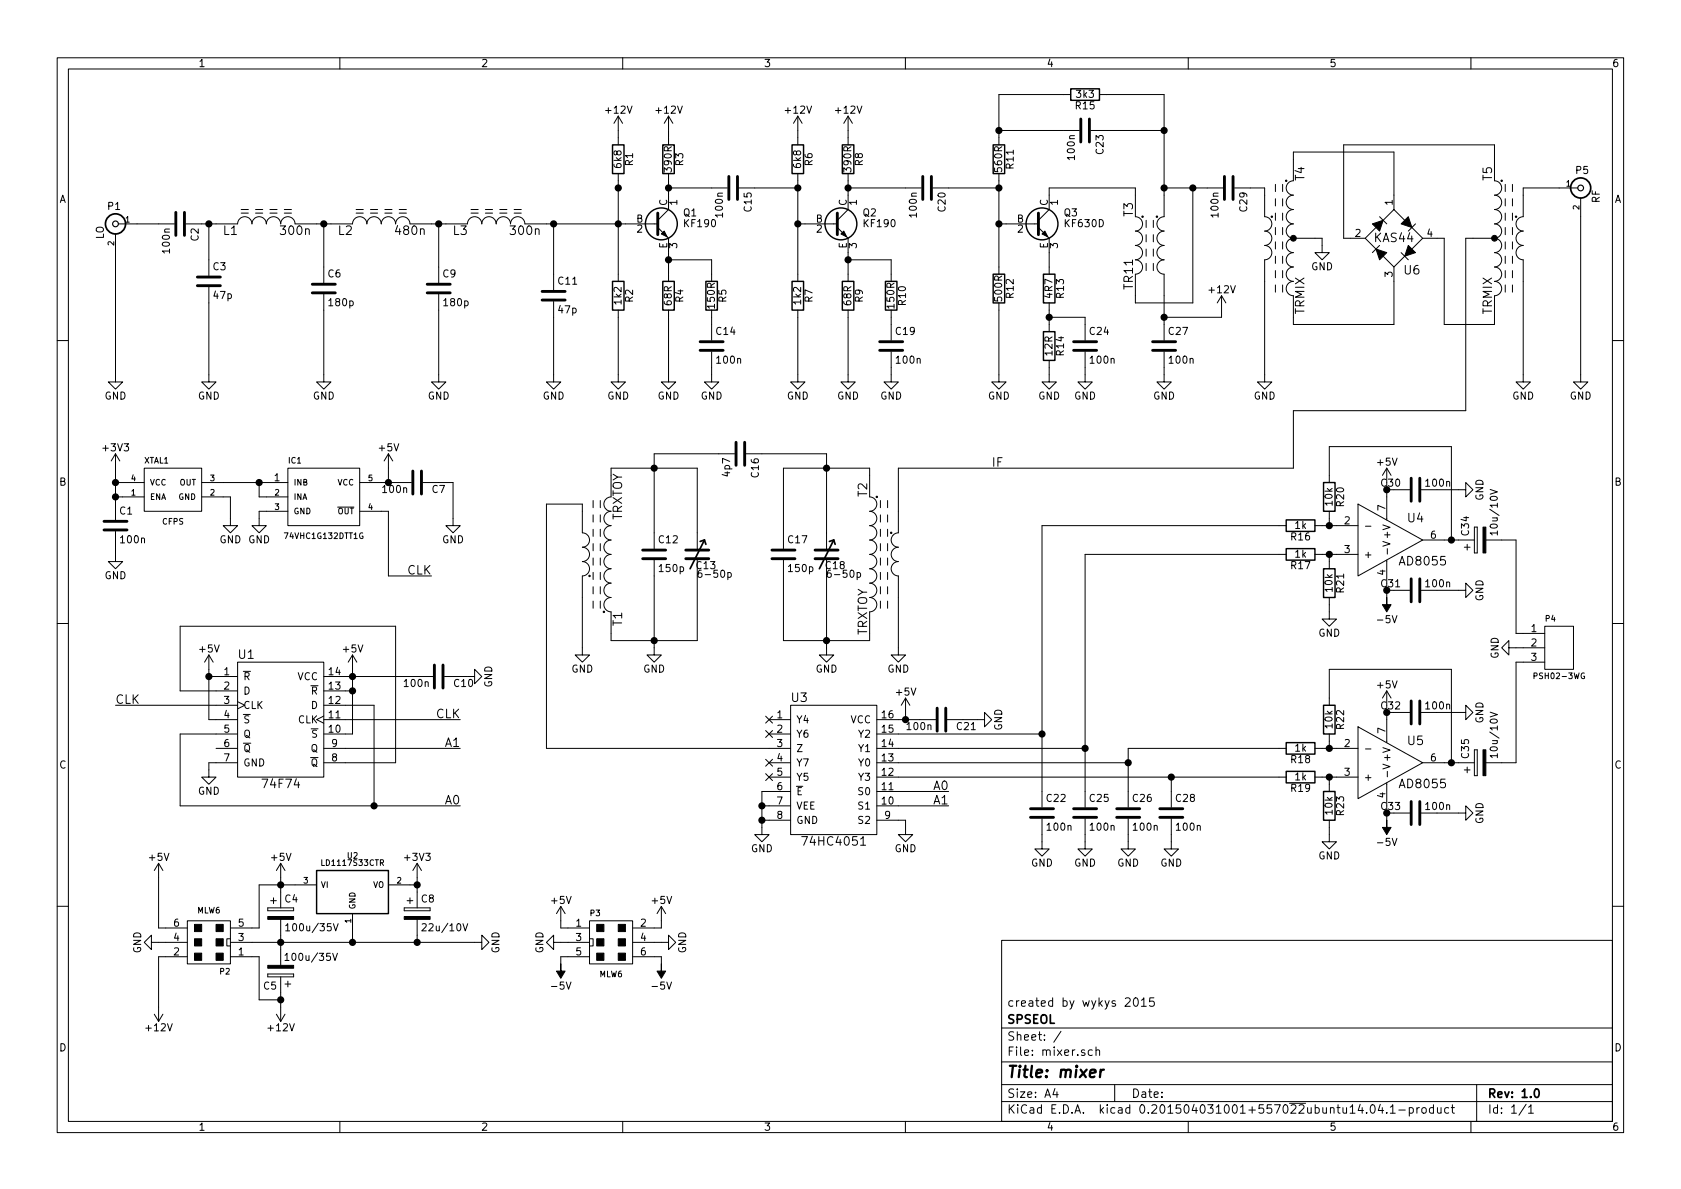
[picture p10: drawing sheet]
<svg xmlns="http://www.w3.org/2000/svg" width="297mm" height="210mm" viewBox="0 0 297 210" stroke-linecap="round" stroke-linejoin="round" font-family="sans-serif">
<g fill="none" stroke="#000" stroke-width=".18">
<path d="M10.1 10.2h276.8v189.8h-276.8zM12.1 12.2h272.8v185.9h-272.8zM60 10.2v2M110 10.2v2M160 10.2v2M189.2 16.7h-12.7v8.9M194.3 16.7h11.4v21.6a1.27 1.27 0 0 0-1.3 1.2 1.27 1.27 0 0 0 1.3 1.3 1.27 1.27 0 0 0-1.3 1.3 1.27 1.27 0 0 0 1.3 1.3 1.27 1.27 0 0 0-1.3 1.2 1.27 1.27 0 0 0 1.3 1.3 1.27 1.27 0 0 0-1.3 1.3 1.27 1.27 0 0 0 1.3 1.2v11.7M209.9 10.2v2M259.9 10.2v2M20.9 39.5h9.9M32.8 39.5h9.2v-.1a1.27 1.27 0 0 1 1.3-1.1 1.27 1.27 0 0 1 1.2 1.2 1.27 1.27 0 0 1 1.3-1.2 1.27 1.27 0 0 1 1.3 1.2 1.27 1.27 0 0 1 1.2-1.2 1.27 1.27 0 0 1 1.3 1.2 1.27 1.27 0 0 1 1.3-1.2 1.27 1.27 0 0 1 1.2 1.2h10.2v-.1a1.27 1.27 0 0 1 1.3-1.1 1.27 1.27 0 0 1 1.2 1.2 1.27 1.27 0 0 1 1.3-1.2 1.27 1.27 0 0 1 1.3 1.2 1.27 1.27 0 0 1 1.2-1.2 1.27 1.27 0 0 1 1.3 1.2 1.27 1.27 0 0 1 1.3-1.2 1.27 1.27 0 0 1 1.2 1.2h10.2v-.1a1.27 1.27 0 0 1 1.3-1.1 1.27 1.27 0 0 1 1.2 1.2 1.27 1.27 0 0 1 1.3-1.2 1.27 1.27 0 0 1 1.3 1.2 1.27 1.27 0 0 1 1.2-1.2 1.27 1.27 0 0 1 1.3 1.2 1.27 1.27 0 0 1 1.3-1.2 1.27 1.27 0 0 1 1.2 1.2h23.5M36.9 39.5v9.2"/>
<path d="M42.6 37.6h1.3M42.6 37h1.3M45.2 37.6h1.2M45.2 37h1.2M47.7 37.6h1.3M47.7 37h1.3M50.2 37.6h1.3M50.2 37h1.3M57.2 39.5v10.4M62.9 37.6h1.3M62.9 37h1.3M65.5 37.6h1.2"/>
<path d="M65.5 37h1.2M68 37.6h1.3M68 37h1.3M70.5 37.6h1.3M70.5 37h1.3M77.5 39.5v10.4M83.2 37.6h1.3M83.2 37h1.3M85.8 37.6h1.2M85.8 37h1.2M88.3 37.6h1.3M88.3 37h1.3"/>
<path d="M90.8 37.6h1.3M90.8 37h1.3M97.8 39.5v11.7M109.2 20.5v5.1M109.2 30.7v19M109.2 20.5l-.7 1.3M109.2 20.5l.8 1.3M118.1 33.2h10.4M118.1 30.7v6.3l-1.9 1.9M118.1 20.5v5.1M118.1 20.5l-.7 1.3M118.1 20.5l.8 1.3"/>
<path d="M130.6 33.2h10.4M141 39.5h6.9M141 20.5v5.1M141 30.7v19M141 20.5l-.8 1.3M141 20.5l.7 1.3M149.8 33.2h13M149.8 30.7v6.3l-1.9 1.9M149.8 20.5v5.1M149.8 20.5l-.7 1.3M149.8 20.5l.8 1.3M164.8 33.2h11.7"/>
<path d="M176.5 39.5h7M176.5 30.7v17.7M176.5 23h14.2M192.7 23h13M202.5 38.9v1.3M203.8 38.9v1.3M205.7 33.2h10.4M210.8 33.2v20.3h-10.2v-5.1a1.27 1.27 0 0 0 1.3-1.2 1.27 1.27 0 0 0-1.3-1.3 1.27 1.27 0 0 0 1.3-1.3 1.27 1.27 0 0 0-1.3-1.2 1.27 1.27 0 0 0 1.3-1.3 1.27 1.27 0 0 0-1.3-1.3 1.27 1.27 0 0 0 1.3-1.3 1.27 1.27 0 0 0-1.3-1.2v-5.1h-15.2v3.8l-1.9 1.9M218.1 33.2h5.3v5.1a1.27 1.27 0 0 1 1.3 1.2 1.27 1.27 0 0 1-1.3 1.3 1.27 1.27 0 0 1 1.3 1.3 1.27 1.27 0 0 1-1.3 1.3 1.27 1.27 0 0 1 1.3 1.2 1.27 1.27 0 0 1-1.3 1.3v21.6h1.3l-1.3 1.2-1.2-1.2h1.2M225.3 32.6v1.2M225.3 35.1v1.3M225.3 37.6v1.3"/>
<path d="M226.6 32.6v1.2M226.6 35.1v1.3M226.6 37.6v1.3M243.7 38.3l1.3 1.2M246.3 37v-10.1h-17.8v5a1.27 1.27 0 0 0-1.3 1.3 1.27 1.27 0 0 0 1.3 1.3 1.27 1.27 0 0 0-1.3 1.2 1.27 1.27 0 0 0 1.3 1.3 1.27 1.27 0 0 0-1.3 1.3 1.27 1.27 0 0 0 1.3 1.2 1.27 1.27 0 0 0-1.3 1.3 1.27 1.27 0 0 0 1.3 1.3M250.1 39.5l-1.3 1.3M266 32.6v1.2M266 35.1v1.3M266 37.6v1.3M267.2 32.6v1.2M267.2 35.1v1.3M267.2 37.6v1.3"/>
<path d="M278.8 33.2h-9.7v5.1a1.27 1.27 0 0 0-1.2 1.2 1.27 1.27 0 0 0 1.2 1.3 1.27 1.27 0 0 0-1.2 1.3 1.27 1.27 0 0 0 1.2 1.3 1.27 1.27 0 0 0-1.2 1.2 1.27 1.27 0 0 0 1.2 1.3v21.6h1.3l-1.3 1.2-1.2-1.2h1.2M279.3 35v32.5h1.2l-1.2 1.2-1.3-1.2h1.3M20.4 41.3v26.2h1.3l-1.3 1.2-1.3-1.2h1.3M36.9 50.7v16.8h1.3l-1.3 1.2-1.3-1.2h1.3M57.2 52v15.5h1.3l-1.3 1.2-1.3-1.2h1.3M77.5 52v15.5h1.3l-1.3 1.2-1.3-1.2h1.3M97.8 53.2v14.3h1.3l-1.3 1.2-1.3-1.2h1.3M109.2 54.8v12.7h1.3l-1.3 1.2-1.2-1.2h1.2M116.2 40.2l1.9 1.9v7.6M118.1 54.8v12.7h1.3l-1.3 1.2-1.3-1.2h1.3M118.1 45.9h7.6v3.8M125.7 54.8v5.3"/>
<path d="M141 54.8v12.7h1.2l-1.2 1.2-1.3-1.2h1.3M147.9 40.2l1.9 1.9v7.6M149.8 54.8v12.7h1.3l-1.3 1.2-1.2-1.2h1.2M149.8 45.9h7.7v3.8M157.5 54.8v5.3M176.5 53.5v14h1.3l-1.3 1.2-1.3-1.2h1.3M183.5 40.2l1.9 1.9v6.3M185.4 53.5v5.1M185.4 56h6.3v4.1M202.5 41.4v1.3M202.5 44v1.3M202.5 46.5v1.3"/>
<path d="M203.8 41.4v1.3M203.8 44v1.3M203.8 46.5v1.3M215.8 52.2l-.7 1.3M215.8 52.2v3.8h-10.1M215.8 52.2l.8 1.3M225.3 40.2v1.2M225.3 42.7v1.3M225.3 45.3v1.2M225.3 47.8v1.3M225.3 50.3v1.3M226.6 40.2v1.2"/>
<path d="M226.6 42.7v1.3M226.6 45.3v1.2M226.6 47.8v1.3M226.6 50.3v1.3M228.5 42.1a1.27 1.27 0 0 0-1.3 1.3 1.27 1.27 0 0 0 1.3 1.2 1.27 1.27 0 0 0-1.3 1.3 1.27 1.27 0 0 0 1.3 1.3 1.27 1.27 0 0 0-1.3 1.2 1.27 1.27 0 0 0 1.3 1.3 1.27 1.27 0 0 0-1.3 1.3 1.27 1.27 0 0 0 1.3 1.2v5.1h17.8v-10.1M228.5 42.1h5.1v2.5h1.3l-1.3 1.3-1.3-1.3h1.3M241.2 42.1l5.1-5.1 5.1 5.1-5.1 5.1zM241.2 42.1h-3.8v-16.5h26.6v6.3a1.27 1.27 0 0 1 1.3 1.3 1.27 1.27 0 0 1-1.3 1.3 1.27 1.27 0 0 1 1.3 1.2 1.27 1.27 0 0 1-1.3 1.3 1.27 1.27 0 0 1 1.3 1.3 1.27 1.27 0 0 1-1.3 1.2 1.27 1.27 0 0 1 1.3 1.3 1.27 1.27 0 0 1-1.3 1.3M243.7 43.4l-1.2 1.2M247.6 44.6l1.2 1.3M251.4 42.1h3.8v15.2h8.8v-5.1a1.27 1.27 0 0 0 1.3-1.2 1.27 1.27 0 0 0-1.3-1.3 1.27 1.27 0 0 0 1.3-1.3 1.27 1.27 0 0 0-1.3-1.2 1.27 1.27 0 0 0 1.3-1.3 1.27 1.27 0 0 0-1.3-1.3 1.27 1.27 0 0 0 1.3-1.2 1.27 1.27 0 0 0-1.3-1.3M264 42.1h-5v30.4h-30.5v10.2h-69.8v11.4a1.27 1.27 0 0 0-1.2 1.3 1.27 1.27 0 0 0 1.2 1.2 1.27 1.27 0 0 0-1.2 1.3 1.27 1.27 0 0 0 1.2 1.3 1.27 1.27 0 0 0-1.2 1.3 1.27 1.27 0 0 0 1.2 1.2v14h1.3l-1.3 1.3-1.2-1.3h1.2"/>
<path d="M266 40.2v1.2M266 42.7v1.3M266 45.3v1.2M266 47.8v1.3M266 50.3v1.3M267.2 40.2v1.2M267.2 42.7v1.3M267.2 45.3v1.2M267.2 47.8v1.3M267.2 50.3v1.3M10.1 60.2h2M125.7 62.1v5.4h1.3l-1.3 1.2-1.2-1.2h1.2"/>
<path d="M157.5 62.1v5.4h1.2l-1.2 1.2-1.3-1.2h1.3M185.4 63.7v3.8h1.2l-1.2 1.2-1.3-1.2h1.3M191.7 62.1v5.4h1.3l-1.3 1.2-1.3-1.2h1.3M205.7 62.1v5.4h1.2l-1.2 1.2-1.3-1.2h1.3M284.9 60.2h2M20.4 93.9v5.3h1.3l-1.3 1.3-1.3-1.3h1.3M20.4 80.2v11.6M20.4 87.8h5.1M20.4 85.2h5.1M20.4 80.2l-.8 1.2M20.4 80.2l.8 1.2M25.5 82.7h10.1v7.6h-10.1z"/>
<path d="M35.6 87.8h5.1v5h1.3l-1.3 1.3-1.3-1.3h1.3M35.6 85.2h15.3M45.8 85.2v2.6h5.1M50.9 82.7h12.7v10.1h-12.7zM50.9 90.3h-5.1v2.5h1.3l-1.3 1.3-1.3-1.3h1.3M59.6 89.6h2.9M63.6 85.2h3.8M63.6 90.3h5v11.4h7.6M68.6 80.2l-.7 1.2M68.6 80.2v5M68.6 80.2l.8 1.2M69.9 85.2h2.8"/>
<path d="M74.7 85.2h5.3v7.6h1.3l-1.3 1.3-1.2-1.3h1.2M104.8 88.4v1.3M104.8 90.9v1.3M104.8 93.5v1.2M104.8 96v1.3M104.8 98.6v1.2M106.1 88.4v1.3M106.1 90.9v1.3M106.1 93.5v1.2M106.1 96v1.3M106.1 98.6v1.2M115.6 98.9v16.8h1.2l-1.2 1.3-1.3-1.3h1.3"/>
<path d="M123.2 97.2v-14.5h-15.2v5.1a1.27 1.27 0 0 0-1.3 1.2 1.27 1.27 0 0 0 1.3 1.3 1.27 1.27 0 0 0-1.3 1.3 1.27 1.27 0 0 0 1.3 1.2 1.27 1.27 0 0 0-1.3 1.3 1.27 1.27 0 0 0 1.3 1.3 1.27 1.27 0 0 0-1.3 1.2 1.27 1.27 0 0 0 1.3 1.3 1.27 1.27 0 0 0-1.3 1.3 1.27 1.27 0 0 0 1.3 1.3 1.27 1.27 0 0 0-1.3 1.2 1.27 1.27 0 0 0 1.3 1.3 1.27 1.27 0 0 0-1.3 1.3 1.27 1.27 0 0 0 1.3 1.2 1.27 1.27 0 0 0-1.3 1.3 1.27 1.27 0 0 0 1.3 1.3v5h15.2v-14.4M129.8 80.2h-14.2v16.7M131.8 80.2h14.2v17M138.4 96.9v-14.2h15.2v5.1a1.27 1.27 0 0 1 1.3 1.2 1.27 1.27 0 0 1-1.3 1.3 1.27 1.27 0 0 1 1.3 1.3 1.27 1.27 0 0 1-1.3 1.2 1.27 1.27 0 0 1 1.3 1.3 1.27 1.27 0 0 1-1.3 1.3 1.27 1.27 0 0 1 1.3 1.2 1.27 1.27 0 0 1-1.3 1.3 1.27 1.27 0 0 1 1.3 1.3 1.27 1.27 0 0 1-1.3 1.3 1.27 1.27 0 0 1 1.3 1.2 1.27 1.27 0 0 1-1.3 1.3 1.27 1.27 0 0 1 1.3 1.3 1.27 1.27 0 0 1-1.3 1.2 1.27 1.27 0 0 1 1.3 1.3 1.27 1.27 0 0 1-1.3 1.3v5h-15.2v-14.2M146 98.7v17h1.3l-1.3 1.3-1.2-1.3h1.2M155.6 88.4v1.3M155.6 90.9v1.3M155.6 93.5v1.2M155.6 96v1.3M155.6 98.6v1.2M156.8 88.4v1.3M156.8 90.9v1.3"/>
<path d="M156.8 93.5v1.2M156.8 96v1.3M156.8 98.6v1.2M227.2 97.9h-35.5v44.7M227.2 92.8h-43.1v49.8M232.3 92.8h7.6M232.3 97.9h7.6M234.9 85.2v-6.3h21.5v16.5M234.9 90.3v2.5M234.9 97.9v2.6M239.9 89l11.5 6.4-11.5 6.3zM241.3 92.9h.9"/>
<path d="M244.3 95.6l1.3 .5-1.3 .4M245 82.7v9.1M245 98.9v6.6M245 82.7l-.7 1.3M245 82.7l.8 1.3M245.1 96.9v1M246.3 86.5h2.8M251.1 86.5h7.9v-1.3l1.2 1.3-1.2 1.3v-1.3M251.4 95.4h9.1M258.7 96.6h1zM259.2 96.1v1.1zM260.5 97.7h.5z"/>
<path d="M260.5 93.1v4.6zM260.5 93.1h.5zM261 93.1v4.6zM262.5 95.4h5.4v16.5h5M263.3 86.4l1.3 .5-1.3 .4M264.6 94.1h-1.3l.3 .4M264.6 93.8v.7M10.1 110.1h2M36.9 115.7v11.4h5.1M36.9 119.5h5.1M36.9 115.7l-.8 1.3M36.9 115.7l.8 1.3"/>
<path d="M42 117h15.2v20.3h-15.2zM57.2 119.5h19.3M62.3 115.7v13.9h-5.1M62.3 115.7l-.8 1.3M62.3 115.7l.7 1.3M78.5 119.5h2.8M82.6 119.5h1.3v-1.3l1.2 1.3-1.2 1.3v-1.3M102.9 115.7h-1.3l1.3 1.3 1.3-1.3h-1.3v-14a1.27 1.27 0 0 0 1.3-1.2 1.27 1.27 0 0 0-1.3-1.3 1.27 1.27 0 0 0 1.3-1.3 1.27 1.27 0 0 0-1.3-1.3 1.27 1.27 0 0 0 1.3-1.2 1.27 1.27 0 0 0-1.3-1.3v-5.1h-6.4v43.2h43.2M104.8 101.1v1.3M104.8 103.6v1.3M104.8 106.2v1.2M106.1 101.1v1.3"/>
<path d="M106.1 103.6v1.3M106.1 106.2v1.2M123.9 100.7a.47 .47 0 0 0-.6 .5l.1 .7 .4 .1 .2-.2v-.4l-.1-.2h-.4l-.2 .2M128.6 101.2l.4-.1 .2 .3-.1 .5h-.5M146.7 100.7a.47 .47 0 0 0-.5 .5l.1 .7 .3 .1 .2-.2 .1-.4-.2-.2h-.3l-.2 .2M151.4 101.2l.4-.1 .2 .3-.1 .5h-.5M155.6 101.1v1.3M155.6 103.6v1.3M155.6 106.2v1.2M156.8 101.1v1.3M156.8 103.6v1.3M156.8 106.2v1.2"/>
<path d="M234.9 105.5v3.8h1.2l-1.2 1.3-1.3-1.3h1.3M246.3 104.3h2.8M251.1 104.3h7.9v-1.3l1.2 1.3-1.2 1.2v-1.2M266.6 114.4v-1.3l-1.3 1.3 1.3 1.3v-1.3h6.3M272.9 110.6h5.1v7.6h-5.1zM272.9 117h-5v17.7h-5.4M279.9 118.9a.47 .47 0 0 0-.6 .5 .47 .47 0 0 0 .6 .4l.1-.4h-.2M284.9 110.1h2M20.4 124.6h21.6M38.2 132.2h3.8M42 123.9l1.2 .7-1.2 .6M42 134.7h-5.1v2.6h1.3l-1.3 1.2-1.3-1.2h1.3"/>
<path d="M42 122h-10.2v-11.4h38.1v24.1h-12.7M42 129.6h-10.2v12.7h49.5M57.2 126.5l-1.3 .6 1.3 .6M57.2 122h5.1M57.2 124.6h8.9v17.7M57.2 127.1h24.1M57.2 132.2h24.1M135.3 126.5l1.2 1.2M135.3 129l1.2 1.2M135.3 134.1l1.2 1.2M135.3 136.6l1.2 1.3M135.9 127.1h3.8"/>
<path d="M135.9 129.6h3.8M135.9 134.7h3.8M135.9 137.3h3.8M136.5 126.5l-1.2 1.2M136.5 129l-1.2 1.2M136.5 134.1l-1.2 1.2M136.5 136.6l-1.2 1.3M139.7 124.6h15.2v22.8h-15.2zM139.7 139.8h-5.1v7.6h1.3l-1.3 1.3-1.3-1.3h1.3M154.9 127.1h10.4M154.9 129.6h29.2M154.9 132.2h36.8"/>
<path d="M154.9 134.7h44.4M154.9 137.3h72.3M154.9 139.8h12.7M160 123.3v3.8M160 123.3l-.8 1.3M160 123.3l.8 1.3M167.4 127.1h6.6v-1.3l1.2 1.3-1.2 1.3v-1.3M206.9 137.3v5.3M227.2 132.2h-27.9v10.4M232.3 132.2h7.6M232.3 137.3h7.6M234.9 124.6v-6.4h21.5v16.5"/>
<path d="M234.9 129.6v2.6M234.9 137.3v2.5M239.9 128.4l11.5 6.3-11.5 6.4zM241.3 132.3h.9M244.3 135l1.3 .4-1.3 .4M245 122v9.2M245 138.3v6.6M245 122l-.7 1.3M245 122l.8 1.3M245.1 136.2v1M246.3 125.8h2.8M251.1 125.8h7.9v-1.2l1.2 1.2-1.2 1.3v-1.3"/>
<path d="M251.4 134.7h9.1M258.7 136h1zM259.2 135.5v1zM260.5 137h.5zM260.5 132.4v4.6zM260.5 132.4h.5zM261 132.4v4.6zM263.3 125.8l1.3 .4-1.3 .4M264.6 133.5h-1.3l.3 .3M264.6 133.1v.7M28 152.5v11.4h5.1M28 152.5l-.7 1.3"/>
<path d="M28 152.5l.8 1.3M47.8 159.1h1zM48.3 158.6v1zM49.6 152.5v7.8M49.6 152.5l-.8 1.3M49.6 152.5l.8 1.3M55.9 156.3h-10.1v7.6h-5.1M68.6 156.3h5.1M71.9 159.1h1zM72.4 158.6v1zM73.7 152.5v7.8M73.7 152.5l-.8 1.3"/>
<path d="M73.7 152.5l.8 1.3M134.6 142.3h5.1M134.6 144.9h5.1M152 149.3h.9M154.9 144.9h5.1v2.5h1.3l-1.3 1.3-1.3-1.3h1.3M154.9 142.3h12.7M184.1 144.6v5.3h1.3l-1.3 1.3-1.3-1.3h1.3M191.7 144.6v5.3h1.3l-1.3 1.3-1.3-1.3h1.3M199.3 144.6v5.3h1.3l-1.3 1.3-1.2-1.3h1.2M206.9 144.6v5.3h1.3l-1.3 1.3-1.2-1.3h1.2M234.9 144.9v3.8h1.2l-1.2 1.2-1.3-1.2h1.3M246.3 143.6h2.8"/>
<path d="M251.1 143.6h7.9v-1.3l1.2 1.3-1.2 1.3v-1.3M10.1 160.1h2M26.8 166.4v-1.2l-1.3 1.2 1.3 1.3v-1.3h6.3M27.3 179.1l.7 1.3M28.8 179.1l-.8 1.3M33.1 162.6h7.6v7.6h-7.6zM33.1 169h-5.1v11.4M40.7 165.8h-.6v1.3h.6M40.7 166.4h44.4v-1.2l1.3 1.2-1.3 1.3v-1.3M40.7 169h5.1v7.6h3.8M47.3 172h4.6zM47.3 172.5h4.6z"/>
<path d="M47.3 172v.5zM47.3 160.3v.6zM47.3 160.9h4.6zM47.3 160.3h4.6zM48.8 179.1l.8 1.3M49.6 162.4v8.1M49.6 172.5v7.9M50.4 173.8h1zM50.4 168.7l.3-.3v1.2M50.4 179.1l-.8 1.3M50.4 169.6h.7M50.5 163.5l.3-.4v1.3"/>
<path d="M50.5 164.4h.7M50.9 173.3v1zM51.9 172v.5zM51.9 160.3v.6zM58.8 168.4l.4 1.2 .4-1.2M58.9 163.1l.4 1.3 .4-1.3M62.3 161.4v5M71.4 160.3v.6zM71.4 160.9h4.6zM71.4 160.3h4.6zM73.7 162.4v4M74.6 163.2l.5-.1 .2 .1v.3l-.8 .9h.8"/>
<path d="M76 160.3v.6zM81.8 163.1l.4 1.3 .4-1.3M97.8 166.4v-1.2l-1.3 1.2 1.3 1.3v-1.3h6.4M99.1 160.1v3.8h5.1M99.1 160.1l-.8 1.3M99.1 160.1l.7 1.3M104.2 162.6h7.6v7.6h-7.6zM104.2 165.8h.6v1.3h-.6M104.2 169h-5.1v1.2M111.8 166.4h6.3v-1.2l1.3 1.2-1.3 1.3v-1.3M111.8 169h5v1.2M116.8 160.1v3.8h-5"/>
<path d="M116.8 160.1l-.7 1.3M116.8 160.1l.8 1.3M177 166.1h107.9v32h-107.9zM200.5 176.3l.1-.1a.81 .81 0 0 1 .6 .7 .81 .81 0 0 1-.3 .8h-.1a.8 .8 0 0 1-.6-.6 .8 .8 0 0 1 .3-.8zM201.7 176.7l.4-.5v1.5M201.7 177.7h.8M203.9 176.2h-.7l-.1 .7 .2-.1 .5 .1 .1 .2v.5l-.2 .1-.6-.1M284.9 160.1h2M60 198.1v1.9M110 198.1v1.9M160 198.1v1.9M177 194.6h107.9"/>
<path d="M177 191.6h107.9M177 187.6h107.9M177 181.6h107.9M186.4 192.3l-.4 1h1M186.7 192.8v1M187.5 182.1l-1.3 2M193 185.5l-.4-.1-.3 .3 .1 .6 .2 .1 .4-.1M193.6 185.6l.2-.2 .4 .1 .1 .9M193.6 184.9v1.5M196.9 191.6v3M209.9 198.1v1.9M242.2 195.3l.2-.2a.81 .81 0 0 1 .6 .6 .81 .81 0 0 1-.2 .8l-.2 .1a.79 .79 0 0 1-.4-1.3z"/>
<path d="M243.9 195l-.4 1.1h1M244.2 195.6v1M245 196.5v.1M245.6 195.5l.5-.4v1.5M245.6 196.6h.9M247.1 196.1h1.2M249 195.7l.4-.1 .3 .3-.1 .6h-.6M249 195.6v1.5M250.3 195.6v1M250.8 195.6l-.5 .3M251.3 195.8l.2-.2 .4 .2 .1 .5-.1 .2-.4 .1-.2-.1zM253.3 195.7l-.5-.1-.3 .3 .1 .6 .2 .1 .5-.1"/>
<path d="M253.3 195.1v1.5M254 195.6v.9l.4 .1 .2-.1M254.6 195.6v1M256 195.7l-.5-.1-.3 .3 .1 .6 .2 .1 .5-.1M256.4 195.6h.6M256.6 195.1v1.3l.4 .2M259.9 198.1v1.9M260.9 191.6v6.5M269.6 195l-1.2 2M270.1 195.5l.4-.4v1.5M270.1 196.6h.8"/>
</g>
<g fill="none" stroke="#000" stroke-width=".3">
<path d="M124.5 95.4l-2.6 5.1M124.5 95.4l-.8 .2M124.5 95.4l.2 .7M147.3 95.4l-2.5 5.1M147.3 95.4l-.8 .2M147.3 95.4l.3 .7M271.2 192.5l.2-.2a.81 .81 0 0 1 .6 .6 .81 .81 0 0 1-.3 .8l-.1 .1a.79 .79 0 0 1-.4-1.3z"/>
<circle cx="20.4" cy="39.5" r="1.78"/>
<circle cx="279.3" cy="33.2" r="1.78"/>
</g>
<path d="M194.5 188.9l-.2 1.3M195 188.9a.54 .54 0 0 0-.6 .4" fill="none" stroke="#000" stroke-width=".41"/>
<g fill="none" stroke="#000" stroke-width=".2">
<circle cx="20.4" cy="39.5" r=".51"/>
<circle cx="279.3" cy="33.2" r=".51"/>
</g>
<g fill="#000" stroke="#000" stroke-width=".18">
<path d="M247.6 39.5l1.2-1.2 .7 1.9zM116.8 41.3l.6-.5 .5 1zM148.6 41.3l.5-.5 .5 1zM184.1 41.3l.5-.5 .5 1zM242.5 39.5l1.9-.6-.7 1.9zM243.1 44l1.9 .6-1.3 1.3zM248.8 43.4l1.3 1.2-1.9 .7zM262 93.1h.5v4.6h-.5zM245 105.5v1.3h.8l-.8 1.3-.7-1.3h.7zM262 132.4h.5v4.6h-.5zM245 144.9v1.2h.8l-.8 1.3-.7-1.3h.7zM34.4 163.3h1.2v1.2h-1.2z"/>
<path d="M34.4 165.8h1.2v1.3h-1.2zM34.4 168.3h1.2v1.3h-1.2zM38.2 163.3h1.2v1.2h-1.2zM38.2 165.8h1.2v1.3h-1.2zM38.2 168.3h1.2v1.3h-1.2zM47.3 170.5h4.6v.5h-4.6zM47.3 161.9h4.6v.5h-4.6zM71.4 161.9h4.6v.5h-4.6zM99.1 170.2v1.3h.7l-.7 1.3-.8-1.3h.8zM105.4 168.3h1.3v1.3h-1.3zM105.4 165.8h1.3v1.3h-1.3zM105.4 163.3h1.3v1.2h-1.3z"/>
<path d="M109.2 168.3h1.3v1.3h-1.3zM109.2 165.8h1.3v1.3h-1.3zM109.2 163.3h1.3v1.2h-1.3zM116.8 170.2v1.3h.8l-.8 1.3-.7-1.3h.7z"/>
<circle cx="201.9" cy="38.3" r=".13"/>
<circle cx="204.4" cy="38.3" r=".13"/>
<circle cx="224.7" cy="38.3" r=".13"/>
<circle cx="227.2" cy="31.9" r=".13"/>
<circle cx="265.3" cy="31.9" r=".13"/>
<circle cx="267.9" cy="38.3" r=".13"/>
<circle cx="228.5" cy="42.1" r=".51"/>
<circle cx="264" cy="42.1" r=".51"/>
<circle cx="154.9" cy="87.8" r=".13"/>
<circle cx="157.5" cy="94.1" r=".13"/>
<circle cx="104.2" cy="101.7" r=".13"/>
<circle cx="106.7" cy="108.1" r=".13"/>
</g>
<g fill="none" stroke="#000" stroke-width=".25">
<path d="M189.2 15.7h5.1v2h-5.1zM108.2 25.6h2v5.1h-2zM117.1 25.6h2v5.1h-2zM139.9 25.6h2.1v5.1h-2.1zM148.8 25.6h2.1v5.1h-2.1zM175.5 25.6h2v5.1h-2zM108.2 49.7h2v5.1h-2zM117.1 49.7h2v5.1h-2zM124.7 49.7h2v5.1h-2zM139.9 49.7h2.1v5.1h-2.1zM148.8 49.7h2.1v5.1h-2.1zM156.4 49.7h2.1v5.1h-2.1z"/>
<path d="M175.5 48.4h2v5.1h-2zM184.4 48.4h2v5.1h-2zM184.4 58.6h2v5.1h-2zM227.2 91.8h5.1v2.1h-5.1zM227.2 96.9h5.1v2h-5.1zM233.8 85.2h2.1v5.1h-2.1zM233.8 100.5h2.1v5h-2.1zM227.2 131.2h5.1v2h-5.1zM227.2 136.2h5.1v2.1h-5.1zM233.8 124.6h2.1v5h-2.1zM233.8 139.8h2.1v5.1h-2.1zM55.9 153.8h12.7v7.6h-12.7z"/>
<circle cx="116.8" cy="39.5" r="2.82"/>
<circle cx="148.6" cy="39.5" r="2.82"/>
<circle cx="184.1" cy="39.5" r="2.82"/>
</g>
<g fill="none" stroke="#000" stroke-width=".51">
<path d="M31.1 37.5v4.1M32.6 37.5v4.1M116.2 37.6v3.8M128.8 31.2v4M130.3 31.2v4M147.9 37.6v3.8M163 31.2v4M164.6 31.2v4M183.5 37.6v3.8M191 21v4.1M192.5 21v4.1M216.3 31.2v4"/>
<path d="M217.9 31.2v4M34.9 50.5h4M34.9 48.9h4M55.2 51.7h4M55.2 50.2h4M75.5 51.7h4M75.5 50.2h4M95.8 53h4M95.8 51.5h4M123.7 61.9h4.1M123.7 60.4h4.1M130 78.1v4.1"/>
<path d="M131.6 78.1v4.1M155.4 61.9h4.1M155.4 60.4h4.1M189.7 61.9h4M189.7 60.4h4M203.6 61.9h4.1M203.6 60.4h4.1M18.4 93.6h4M18.4 92.1h4M72.9 83.2v4.1M74.5 83.2v4.1M113.5 98.7h4.1"/>
<path d="M113.5 97.2h4.1M121.2 98.7h4M121.2 97.2h4M136.4 98.7h4.1M136.4 97.2h4.1M144 98.7h4.1M144 97.2h4.1M249.3 84.5v4M250.8 84.5v4M76.7 117.5v4M78.3 117.5v4M249.3 102.2v4.1"/>
<path d="M250.8 102.2v4.1M165.6 125.1v4M167.1 125.1v4M249.3 123.8v4.1M250.8 123.8v4.1M182.1 144.4h4M182.1 142.8h4M189.7 144.4h4M189.7 142.8h4M197.3 144.4h4.1M197.3 142.8h4.1M204.9 144.4h4.1"/>
<path d="M204.9 142.8h4.1M249.3 141.6v4M250.8 141.6v4"/>
</g>
<g fill="#000" stroke="#000" stroke-width=".25">
<circle cx="36.9" cy="39.5" r=".51"/>
<circle cx="57.2" cy="39.5" r=".51"/>
<circle cx="77.5" cy="39.5" r=".51"/>
<circle cx="97.8" cy="39.5" r=".51"/>
<circle cx="109.2" cy="39.5" r=".51"/>
<circle cx="109.2" cy="33.2" r=".51"/>
<circle cx="118.1" cy="33.2" r=".51"/>
<circle cx="141" cy="33.2" r=".51"/>
<circle cx="141" cy="39.5" r=".51"/>
<circle cx="149.8" cy="33.2" r=".51"/>
<circle cx="176.5" cy="33.2" r=".51"/>
<circle cx="176.5" cy="39.5" r=".51"/>
<circle cx="176.5" cy="23" r=".51"/>
<circle cx="205.7" cy="33.2" r=".51"/>
<circle cx="205.7" cy="23" r=".51"/>
<circle cx="210.8" cy="33.2" r=".51"/>
<circle cx="118.1" cy="45.9" r=".51"/>
<circle cx="149.8" cy="45.9" r=".51"/>
<circle cx="185.4" cy="56" r=".51"/>
<circle cx="205.7" cy="56" r=".51"/>
<circle cx="20.4" cy="87.8" r=".51"/>
<circle cx="20.4" cy="85.2" r=".51"/>
<circle cx="45.8" cy="85.2" r=".51"/>
<circle cx="68.6" cy="85.2" r=".51"/>
<circle cx="115.6" cy="82.7" r=".51"/>
<circle cx="146" cy="82.7" r=".51"/>
<circle cx="234.9" cy="92.8" r=".51"/>
<circle cx="234.9" cy="97.9" r=".51"/>
<circle cx="245" cy="86.5" r=".51"/>
<circle cx="256.4" cy="95.4" r=".51"/>
<circle cx="36.9" cy="119.5" r=".51"/>
<circle cx="62.3" cy="119.5" r=".51"/>
<circle cx="115.6" cy="113.1" r=".51"/>
<circle cx="146" cy="113.1" r=".51"/>
<circle cx="245" cy="104.3" r=".51"/>
<circle cx="62.3" cy="122" r=".51"/>
<circle cx="160" cy="127.1" r=".51"/>
<circle cx="184.1" cy="129.6" r=".51"/>
<circle cx="191.7" cy="132.2" r=".51"/>
<circle cx="199.3" cy="134.7" r=".51"/>
<circle cx="206.9" cy="137.3" r=".51"/>
<circle cx="234.9" cy="137.3" r=".51"/>
<circle cx="234.9" cy="132.2" r=".51"/>
<circle cx="245" cy="125.8" r=".51"/>
<circle cx="256.4" cy="134.7" r=".51"/>
<circle cx="49.6" cy="156.3" r=".51"/>
<circle cx="66.1" cy="142.3" r=".51"/>
<circle cx="73.7" cy="156.3" r=".51"/>
<circle cx="134.6" cy="144.9" r=".51"/>
<circle cx="134.6" cy="142.3" r=".51"/>
<circle cx="245" cy="143.6" r=".51"/>
<circle cx="49.6" cy="176.6" r=".51"/>
<circle cx="49.6" cy="166.4" r=".51"/>
<circle cx="62.3" cy="166.4" r=".51"/>
<circle cx="73.7" cy="166.4" r=".51"/>
</g>
<text font-size="2.8" x="178" y="190.3">Title: mixer</text>
<g font-size="2.1">
<text x="230.5" y="31.9" transform="rotate(-90 230.5 31.9)">T4</text>
<text x="263.6" y="31.9" transform="rotate(-90 263.6 31.9)">T5</text>
<text x="39.5" y="41.5">L1</text>
<text x="49.7" y="41.5">300n</text>
<text x="59.8" y="41.5">L2</text>
<text x="70" y="41.5">480n</text>
<text x="80.1" y="41.5">L3</text>
<text x="90.3" y="41.5">300n</text>
<text x="200.2" y="38.2" transform="rotate(-90 200.2 38.2)">T3</text>
<text x="242.9" y="42.8">KAS44</text>
<text x="200.2" y="51" transform="rotate(-90 200.2 51)">TR11</text>
<text x="248.1" y="48.5">U6</text>
<text x="230.5" y="55.5" transform="rotate(-90 230.5 55.5)">TRMIX</text>
<text x="263.6" y="55.5" transform="rotate(-90 263.6 55.5)">TRMIX</text>
<text x="175.2" y="82.4">IF</text>
<text x="153.2" y="87.7" transform="rotate(-90 153.2 87.7)">T2</text>
<text x="109.9" y="92" transform="rotate(-90 109.9 92)">TRXTOY</text>
<text x="248.7" y="92.3">U4</text>
<text x="71.9" y="101.5">CLK</text>
<text x="247.5" y="99.9">AD8055</text>
<text x="109.9" y="110.6" transform="rotate(-90 109.9 110.6)">T1</text>
<text x="153.2" y="112.4" transform="rotate(-90 153.2 112.4)">TRXTOY</text>
<text x="42.2" y="116.4">U1</text>
<text x="20.4" y="124.3">CLK</text>
<text x="139.9" y="124">U3</text>
<text x="77" y="126.8">CLK</text>
<text x="78.6" y="131.9">A1</text>
<text x="248.7" y="131.6">U5</text>
<text x="46.6" y="139.2">74F74</text>
<text x="78.6" y="142.1">A0</text>
<text x="164.9" y="139.5">A0</text>
<text x="164.9" y="142.1">A1</text>
<text x="247.5" y="139.2">AD8055</text>
<text x="142.3" y="149.4">74HC4051</text>
<text x="178" y="177.8">created by wykys 2015</text>
<text x="178" y="183.8">Sheet: /</text>
<text x="178" y="180.8">SPSEOL</text>
<text x="178" y="186.5">File: mixer.sch</text>
<text x="178" y="196.7">KiCad E.D.A. kicad 0.201504031001+557022ubuntu14.04.1-product</text>
<text x="178" y="193.9">Size: A4</text>
<text x="199.9" y="193.9">Date:</text>
<text x="262.9" y="193.9">Rev: 1.0</text>
<text x="262.9" y="196.7">Id: 1/1</text>
</g>
<g font-size="1.8">
<text x="35.1" y="11.8">1</text>
<text x="85" y="11.8">2</text>
<text x="135" y="11.8">3</text>
<text x="184.9" y="11.8">4</text>
<text x="234.9" y="11.8">5</text>
<text x="284.9" y="11.8">6</text>
<text x="190.2" y="17.3">3k3</text>
<text x="107.2" y="20.1">+12V</text>
<text x="116" y="20.1">+12V</text>
<text x="138.9" y="20.1">+12V</text>
<text x="147.8" y="20.1">+12V</text>
<text x="190.1" y="19.3">R15</text>
<text x="109.8" y="29.6" transform="rotate(-90 109.8 29.6)">6k8</text>
<text x="111.8" y="29.2" transform="rotate(-90 111.8 29.2)">R1</text>
<text x="120.7" y="29.2" transform="rotate(-90 120.7 29.2)">R3</text>
<text x="141.5" y="29.6" transform="rotate(-90 141.5 29.6)">6k8</text>
<text x="143.5" y="29.2" transform="rotate(-90 143.5 29.2)">R6</text>
<text x="152.4" y="29.2" transform="rotate(-90 152.4 29.2)">R8</text>
<text x="179.1" y="29.7" transform="rotate(-90 179.1 29.7)">R11</text>
<text x="189.9" y="28.1" transform="rotate(-90 189.9 28.1)">100n</text>
<text x="195" y="27.2" transform="rotate(-90 195 27.2)">C23</text>
<text x="10.5" y="35.8">A</text>
<text x="118.7" y="30.2" transform="rotate(-90 118.7 30.2)">390R</text>
<text x="150.4" y="30.2" transform="rotate(-90 150.4 30.2)">390R</text>
<text x="177" y="30.2" transform="rotate(-90 177 30.2)">560R</text>
<text x="278.5" y="30.7">P5</text>
<text x="282.6" y="35.9" transform="rotate(-90 282.6 35.9)">RF</text>
<text x="285.2" y="35.8">A</text>
<text x="19.1" y="37.1">P1</text>
<text x="112.4" y="39.3">B</text>
<text x="112.6" y="41.1">2</text>
<text x="117.9" y="36.4" transform="rotate(-90 117.9 36.4)">C</text>
<text x="119.6" y="36.2" transform="rotate(-90 119.6 36.2)">1</text>
<text x="120.8" y="38.2">Q1</text>
<text x="121" y="40.1">KF190</text>
<text x="127.7" y="38.2" transform="rotate(-90 127.7 38.2)">100n</text>
<text x="132.8" y="37.3" transform="rotate(-90 132.8 37.3)">C15</text>
<text x="144.1" y="39.3">B</text>
<text x="144.3" y="41.1">2</text>
<text x="149.6" y="36.4" transform="rotate(-90 149.6 36.4)">C</text>
<text x="151.4" y="36.2" transform="rotate(-90 151.4 36.2)">1</text>
<text x="152.5" y="38.2">Q2</text>
<text x="152.7" y="40.1">KF190</text>
<text x="162" y="38.2" transform="rotate(-90 162 38.2)">100n</text>
<text x="167" y="37.3" transform="rotate(-90 167 37.3)">C20</text>
<text x="179.7" y="39.3">B</text>
<text x="179.8" y="41.1">2</text>
<text x="185.1" y="36.4" transform="rotate(-90 185.1 36.4)">C</text>
<text x="186.9" y="36.2" transform="rotate(-90 186.9 36.2)">1</text>
<text x="188" y="38.2">Q3</text>
<text x="188.3" y="40.1">KF630D</text>
<text x="215.3" y="38.2" transform="rotate(-90 215.3 38.2)">100n</text>
<text x="220.3" y="37.3" transform="rotate(-90 220.3 37.3)">C29</text>
<text x="239.5" y="41.8">2</text>
<text x="246" y="36.2" transform="rotate(-90 246 36.2)">1</text>
<text x="252.1" y="41.8">4</text>
<text x="18.3" y="42.3" transform="rotate(-90 18.3 42.3)">LO</text>
<text x="30" y="44.6" transform="rotate(-90 30 44.6)">100n</text>
<text x="35.1" y="42.5" transform="rotate(-90 35.1 42.5)">C2</text>
<text x="37.7" y="47.7">C3</text>
<text x="117.9" y="43.9" transform="rotate(-90 117.9 43.9)">E</text>
<text x="119.6" y="43.8" transform="rotate(-90 119.6 43.8)">3</text>
<text x="149.6" y="43.9" transform="rotate(-90 149.6 43.9)">E</text>
<text x="151.4" y="43.8" transform="rotate(-90 151.4 43.8)">3</text>
<text x="185.1" y="43.9" transform="rotate(-90 185.1 43.9)">E</text>
<text x="186.9" y="43.8" transform="rotate(-90 186.9 43.8)">3</text>
<text x="231.6" y="47.7">GND</text>
<text x="37.8" y="52.8">47p</text>
<text x="58" y="49">C6</text>
<text x="78.3" y="49">C9</text>
<text x="98.7" y="50.3">C11</text>
<text x="109.8" y="53.7" transform="rotate(-90 109.8 53.7)">1k2</text>
<text x="111.8" y="53.4" transform="rotate(-90 111.8 53.4)">R2</text>
<text x="118.7" y="53.9" transform="rotate(-90 118.7 53.9)">68R</text>
<text x="120.7" y="53.4" transform="rotate(-90 120.7 53.4)">R4</text>
<text x="128.3" y="53.4" transform="rotate(-90 128.3 53.4)">R5</text>
<text x="141.5" y="53.7" transform="rotate(-90 141.5 53.7)">1k2</text>
<text x="143.5" y="53.4" transform="rotate(-90 143.5 53.4)">R7</text>
<text x="150.4" y="53.9" transform="rotate(-90 150.4 53.9)">68R</text>
<text x="152.4" y="53.4" transform="rotate(-90 152.4 53.4)">R9</text>
<text x="160" y="53.9" transform="rotate(-90 160 53.9)">R10</text>
<text x="177" y="53.1" transform="rotate(-90 177 53.1)">500R</text>
<text x="179.1" y="52.6" transform="rotate(-90 179.1 52.6)">R12</text>
<text x="185.9" y="52.6" transform="rotate(-90 185.9 52.6)">4R7</text>
<text x="188" y="52.6" transform="rotate(-90 188 52.6)">R13</text>
<text x="213.7" y="51.8">+12V</text>
<text x="246" y="48.9" transform="rotate(-90 246 48.9)">3</text>
<text x="58.2" y="54.1">180p</text>
<text x="78.5" y="54.1">180p</text>
<text x="98.7" y="55.3">47p</text>
<text x="126.3" y="54.3" transform="rotate(-90 126.3 54.3)">150R</text>
<text x="126.6" y="59.1">C14</text>
<text x="158" y="54.3" transform="rotate(-90 158 54.3)">150R</text>
<text x="158.3" y="59.1">C19</text>
<text x="192.6" y="59.1">C24</text>
<text x="206.5" y="59.1">C27</text>
<text x="126.7" y="64.2">100n</text>
<text x="158.5" y="64.2">100n</text>
<text x="185.9" y="62.7" transform="rotate(-90 185.9 62.7)">12R</text>
<text x="188" y="62.7" transform="rotate(-90 188 62.7)">R14</text>
<text x="192.7" y="64.2">100n</text>
<text x="206.7" y="64.2">100n</text>
<text x="18.5" y="70.6">GND</text>
<text x="34.9" y="70.6">GND</text>
<text x="55.3" y="70.6">GND</text>
<text x="75.6" y="70.6">GND</text>
<text x="95.9" y="70.6">GND</text>
<text x="107.3" y="70.6">GND</text>
<text x="116.2" y="70.6">GND</text>
<text x="123.8" y="70.6">GND</text>
<text x="139" y="70.6">GND</text>
<text x="147.9" y="70.6">GND</text>
<text x="155.5" y="70.6">GND</text>
<text x="174.5" y="70.6">GND</text>
<text x="183.4" y="70.6">GND</text>
<text x="189.8" y="70.6">GND</text>
<text x="203.7" y="70.6">GND</text>
<text x="221.5" y="70.6">GND</text>
<text x="267.2" y="70.6">GND</text>
<text x="277.3" y="70.6">GND</text>
<text x="18.3" y="79.7">+3V3</text>
<text x="67" y="79.7">+5V</text>
<text x="243.4" y="82.2">+5V</text>
<text x="10.5" y="85.8">B</text>
<text x="48.5" y="85">1</text>
<text x="67.7" y="87.1">100n</text>
<text x="76.4" y="87.1">C7</text>
<text x="129" y="84.1" transform="rotate(-90 129 84.1)">4p7</text>
<text x="134.1" y="84.3" transform="rotate(-90 134.1 84.3)">C16</text>
<text x="235.4" y="89.2" transform="rotate(-90 235.4 89.2)">10k</text>
<text x="237.4" y="89.4" transform="rotate(-90 237.4 89.4)">R20</text>
<text x="244.1" y="85.9">C30</text>
<text x="252" y="85.9">100n</text>
<text x="262.1" y="88.4" transform="rotate(-90 262.1 88.4)">GND</text>
<text x="285.2" y="85.8">B</text>
<text x="21.2" y="90.9">C1</text>
<text x="21.4" y="95.9">100n</text>
<text x="38.8" y="95.9">GND GND</text>
<text x="78.1" y="95.9">GND</text>
<text x="116.4" y="95.9">C12</text>
<text x="139.3" y="95.9">C17</text>
<text x="228.2" y="95.4">R16</text>
<text x="228.8" y="93.4">1k</text>
<text x="237.6" y="92.6">2</text>
<text x="244.8" y="90.1" transform="rotate(-90 244.8 90.1)">7</text>
<text x="245.6" y="94.8" transform="rotate(-90 245.6 94.8)">+V</text>
<text x="252.8" y="95.1">6</text>
<text x="259.5" y="94.5" transform="rotate(-90 259.5 94.5)">C34</text>
<text x="264.6" y="93.9" transform="rotate(-90 264.6 93.9)">10u/10V</text>
<text x="116.6" y="101">150p</text>
<text x="123.1" y="100.5">C13</text>
<text x="139.4" y="101">150p</text>
<text x="145.9" y="100.5">C18</text>
<text x="228.2" y="100.5">R17</text>
<text x="228.8" y="98.5">1k</text>
<text x="237.6" y="97.7">3</text>
<text x="241" y="98.6">+</text>
<text x="244.8" y="101.6" transform="rotate(-90 244.8 101.6)">4</text>
<text x="18.5" y="102.3">GND</text>
<text x="123.9" y="102">6-50p</text>
<text x="146.8" y="102">6-50p</text>
<text x="235.4" y="104.5" transform="rotate(-90 235.4 104.5)">10k</text>
<text x="237.4" y="104.6" transform="rotate(-90 237.4 104.6)">R21</text>
<text x="244.1" y="103.7">C31</text>
<text x="252" y="103.7">100n</text>
<text x="262.1" y="106.2" transform="rotate(-90 262.1 106.2)">GND</text>
<text x="232.9" y="112.4">GND</text>
<text x="243.6" y="110">-5V</text>
<text x="270.5" y="111.6">1</text>
<text x="35.3" y="115.2">+5V</text>
<text x="39.6" y="119.2">1</text>
<text x="58.1" y="119.2">14</text>
<text x="60.7" y="115.2">+5V</text>
<text x="100.9" y="118.8">GND</text>
<text x="113.6" y="118.8">GND</text>
<text x="144.1" y="118.8">GND</text>
<text x="156.8" y="118.8">GND</text>
<text x="264.8" y="116.4" transform="rotate(-90 264.8 116.4)">GND</text>
<text x="270.5" y="114.2">2</text>
<text x="270.5" y="116.7">3</text>
<text x="39.6" y="121.8">2</text>
<text x="39.6" y="124.3">3</text>
<text x="43" y="120.1">R</text>
<text x="43" y="122.7">D</text>
<text x="43" y="125.2">CLK</text>
<text x="52.5" y="120.1">VCC</text>
<text x="54.9" y="125.2">D</text>
<text x="54.9" y="122.7">R</text>
<text x="58.1" y="124.3">12</text>
<text x="58.1" y="121.8">13</text>
<text x="71.5" y="121.3">100n</text>
<text x="80.3" y="121.3">C10</text>
<text x="87" y="121.4" transform="rotate(-90 87 121.4)">GND</text>
<text x="158.4" y="122.8">+5V</text>
<text x="243.4" y="121.6">+5V</text>
<text x="244.1" y="125.3">C32</text>
<text x="252" y="125.3">100n</text>
<text x="39.6" y="126.8">4</text>
<text x="39.6" y="129.4">5</text>
<text x="39.6" y="131.9">6</text>
<text x="43" y="127.7">S</text>
<text x="43" y="130.3">Q</text>
<text x="52.6" y="127.7">CLK</text>
<text x="55" y="130.3">S</text>
<text x="58.1" y="129.4">10</text>
<text x="58.1" y="126.8">11</text>
<text x="58.6" y="131.9">9</text>
<text x="137.3" y="126.8">1</text>
<text x="137.3" y="129.4">2</text>
<text x="137.3" y="131.9">3</text>
<text x="140.7" y="127.7">Y4</text>
<text x="140.7" y="130.3">Y6</text>
<text x="150.2" y="127.7">VCC</text>
<text x="151.7" y="130.3">Y2</text>
<text x="155.9" y="131.9">14</text>
<text x="155.9" y="129.4">15</text>
<text x="155.9" y="126.8">16</text>
<text x="160.4" y="128.9">100n</text>
<text x="169.1" y="128.9">C21</text>
<text x="177" y="129.1" transform="rotate(-90 177 129.1)">GND</text>
<text x="235.4" y="128.6" transform="rotate(-90 235.4 128.6)">10k</text>
<text x="237.4" y="128.7" transform="rotate(-90 237.4 128.7)">R22</text>
<text x="237.6" y="131.9">2</text>
<text x="244.8" y="129.5" transform="rotate(-90 244.8 129.5)">7</text>
<text x="262.1" y="127.8" transform="rotate(-90 262.1 127.8)">GND</text>
<text x="10.5" y="135.7">C</text>
<text x="39.6" y="134.5">7</text>
<text x="43" y="132.8">Q</text>
<text x="43" y="135.4">GND</text>
<text x="54.8" y="135.4">Q</text>
<text x="54.8" y="132.8">Q</text>
<text x="58.6" y="134.5">8</text>
<text x="137.3" y="134.5">4</text>
<text x="137.3" y="137">5</text>
<text x="140.7" y="132.8">Z</text>
<text x="140.7" y="135.4">Y7</text>
<text x="140.7" y="137.9">Y5</text>
<text x="151.7" y="137.9">Y3</text>
<text x="151.7" y="135.4">Y0</text>
<text x="151.7" y="132.8">Y1</text>
<text x="155.9" y="137">12</text>
<text x="155.9" y="134.5">13</text>
<text x="228.2" y="134.8">R18</text>
<text x="228.8" y="132.7">1k</text>
<text x="228.8" y="137.8">1k</text>
<text x="237.6" y="137">3</text>
<text x="241" y="137.9">+</text>
<text x="245.6" y="134.1" transform="rotate(-90 245.6 134.1)">+V</text>
<text x="252.8" y="134.5">6</text>
<text x="259.5" y="133.9" transform="rotate(-90 259.5 133.9)">C35</text>
<text x="264.6" y="133.2" transform="rotate(-90 264.6 133.2)">10u/10V</text>
<text x="285.2" y="135.7">C</text>
<text x="34.9" y="140.3">GND</text>
<text x="137.3" y="139.5">6</text>
<text x="137.3" y="142.1">7</text>
<text x="140.7" y="140.4">E</text>
<text x="140.7" y="143">VEE</text>
<text x="151.7" y="143">S1</text>
<text x="151.7" y="140.4">S0</text>
<text x="155.9" y="142.1">10</text>
<text x="155.9" y="139.5">11</text>
<text x="185" y="141.6">C22</text>
<text x="192.6" y="141.6">C25</text>
<text x="200.2" y="141.6">C26</text>
<text x="207.8" y="141.6">C28</text>
<text x="228.2" y="139.8">R19</text>
<text x="235.4" y="143.8" transform="rotate(-90 235.4 143.8)">10k</text>
<text x="237.4" y="144" transform="rotate(-90 237.4 144)">R23</text>
<text x="244.1" y="143">C33</text>
<text x="244.8" y="140.9" transform="rotate(-90 244.8 140.9)">4</text>
<text x="252" y="143">100n</text>
<text x="137.3" y="144.6">8</text>
<text x="140.7" y="145.5">GND</text>
<text x="151.7" y="145.5">S2</text>
<text x="156.3" y="144.6">9</text>
<text x="185.1" y="146.7">100n</text>
<text x="192.7" y="146.7">100n</text>
<text x="200.3" y="146.7">100n</text>
<text x="208" y="146.7">100n</text>
<text x="243.6" y="149.4">-5V</text>
<text x="262.1" y="145.6" transform="rotate(-90 262.1 145.6)">GND</text>
<text x="26.4" y="152">+5V</text>
<text x="48" y="152">+5V</text>
<text x="71.6" y="152">+3V3</text>
<text x="132.7" y="150.5">GND</text>
<text x="158" y="150.5">GND</text>
<text x="182.1" y="153">GND</text>
<text x="189.8" y="153">GND</text>
<text x="197.4" y="153">GND</text>
<text x="205" y="153">GND</text>
<text x="232.9" y="151.8">GND</text>
<text x="50.4" y="159.4">C4</text>
<text x="74.5" y="159.4">C8</text>
<text x="97.5" y="159.6">+5V</text>
<text x="115.2" y="159.6">+5V</text>
<text x="30.7" y="166.2">4</text>
<text x="30.7" y="163.6">6</text>
<text x="42.1" y="166.2">3</text>
<text x="42.1" y="163.6">5</text>
<text x="51.2" y="164.5">100u/35V</text>
<text x="75.2" y="164.5">22u/10V</text>
<text x="101.8" y="163.6">1</text>
<text x="101.8" y="166.2">3</text>
<text x="113.2" y="163.6">2</text>
<text x="113.2" y="166.2">4</text>
<text x="24.9" y="168.4" transform="rotate(-90 24.9 168.4)">GND</text>
<text x="30.7" y="168.7">2</text>
<text x="42.1" y="168.7">1</text>
<text x="51.1" y="169.7">100u/35V</text>
<text x="88.2" y="168.4" transform="rotate(-90 88.2 168.4)">GND</text>
<text x="96" y="168.4" transform="rotate(-90 96 168.4)">GND</text>
<text x="101.8" y="168.7">5</text>
<text x="113.2" y="168.7">6</text>
<text x="121.2" y="168.4" transform="rotate(-90 121.2 168.4)">GND</text>
<text x="46.6" y="174.8">C5</text>
<text x="97.7" y="174.8">-5V</text>
<text x="115.5" y="174.8">-5V</text>
<text x="10.5" y="185.7">D</text>
<text x="25.9" y="182.1">+12V</text>
<text x="47.5" y="182.1">+12V</text>
<text x="285.2" y="185.7">D</text>
<text x="35.1" y="199.7">1</text>
<text x="85" y="199.7">2</text>
<text x="135" y="199.7">3</text>
<text x="184.9" y="199.7">4</text>
<text x="234.9" y="199.7">5</text>
<text x="284.9" y="199.7">6</text>
</g>
<g font-size="1.4">
<text x="276.7" y="32.9">1</text>
<text x="22.2" y="39.3">1</text>
<text x="279" y="37" transform="rotate(-90 279 37)">2</text>
<text x="20.2" y="43.4" transform="rotate(-90 20.2 43.4)">2</text>
<text x="25.4" y="81.9">XTAL1</text>
<text x="51" y="81.9">IC1</text>
<text x="23.2" y="87.5">1</text>
<text x="23.2" y="85">4</text>
<text x="26.5" y="88.3">ENA</text>
<text x="26.5" y="85.7">VCC</text>
<text x="31.5" y="88.3">GND</text>
<text x="31.6" y="85.7">OUT</text>
<text x="37.2" y="87.5">2</text>
<text x="37.2" y="85">3</text>
<text x="48.6" y="87.5">2</text>
<text x="51.9" y="85.7">INB</text>
<text x="51.9" y="88.3">INA</text>
<text x="59.5" y="85.7">VCC</text>
<text x="65.1" y="85">5</text>
<text x="28.7" y="92.6">CFPS</text>
<text x="48.6" y="90">3</text>
<text x="50.5" y="95.2">74VHC1G132DTT1G</text>
<text x="51.9" y="90.8">GND</text>
<text x="59.5" y="90.8">OUT</text>
<text x="65.1" y="90">4</text>
<text x="273.1" y="109.8">P4</text>
<text x="271.4" y="119.9">PSH02-3WG</text>
<text x="57.1" y="152.9">LD1117S33CTR</text>
<text x="61.4" y="151.6">U2</text>
<text x="34.8" y="161.3">MLW6</text>
<text x="53.7" y="156">3</text>
<text x="56.7" y="156.8">VI</text>
<text x="62.8" y="160.6" transform="rotate(-90 62.8 160.6)">GND</text>
<text x="65.8" y="156.8">VO</text>
<text x="70.1" y="156">2</text>
<text x="104.3" y="161.8">P3</text>
<text x="62" y="163" transform="rotate(-90 62 163)">1</text>
<text x="38.9" y="172.1">P2</text>
<text x="105.9" y="172.6">MLW6</text>
</g>
</svg>
